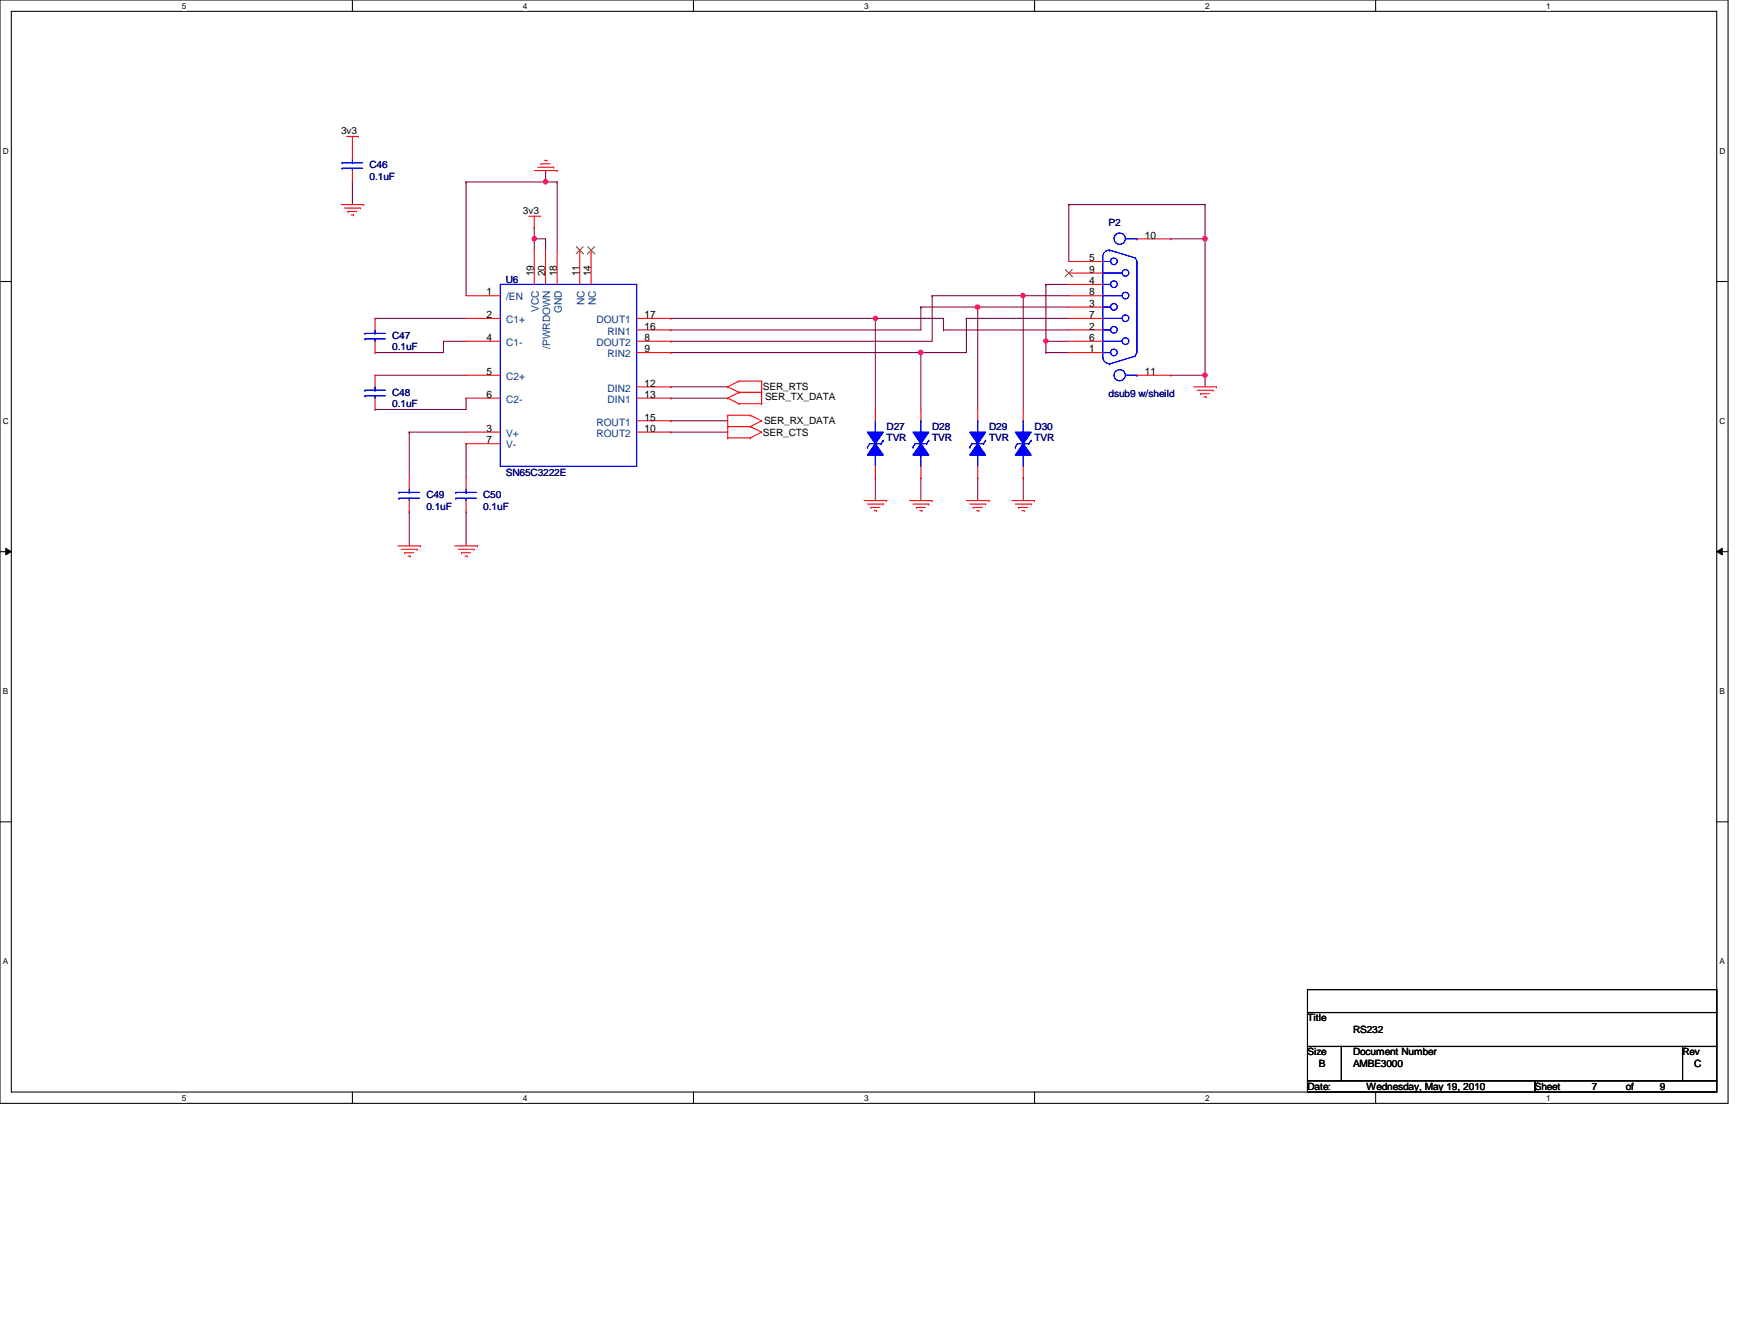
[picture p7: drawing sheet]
<svg xmlns="http://www.w3.org/2000/svg" width="279mm" height="216mm" viewBox="0 0 279 216" stroke-linecap="round" stroke-linejoin="round" font-family="sans-serif">
<path d="M0 0h278v177.4h-278zM1.8 1.8h274.3v173.8h-274.3z" fill="none" stroke="#000" stroke-width=".17"/>
<g fill="#fff">
<path d="M29.3 .2h.7v1.5h-.7z"/>
<path d="M29.3 175.8h.7v1.4h-.7z"/>
</g>
<path d="M56.7 0v1.8M56.7 175.6v1.8" fill="none" stroke="#000" stroke-width=".17"/>
<g fill="#fff">
<path d="M84.1 .2h.7v1.5h-.7z"/>
<path d="M84.1 175.8h.7v1.4h-.7z"/>
</g>
<path d="M111.5 0v1.8M111.5 175.6v1.8" fill="none" stroke="#000" stroke-width=".17"/>
<g fill="#fff">
<path d="M139 .2h.7v1.5h-.7z"/>
<path d="M139 175.8h.7v1.4h-.7z"/>
</g>
<path d="M166.4 0v1.8M166.4 175.6v1.8" fill="none" stroke="#000" stroke-width=".17"/>
<g fill="#fff">
<path d="M193.8 .2h.8v1.5h-.8z"/>
<path d="M193.8 175.8h.8v1.4h-.8z"/>
</g>
<path d="M221.3 0v1.8M221.3 175.6v1.8" fill="none" stroke="#000" stroke-width=".17"/>
<g fill="#fff">
<path d="M248.7 .2h.7v1.5h-.7z"/>
<path d="M248.7 175.8h.7v1.4h-.7z"/>
<path d="M.5 23.5h.9v1.5h-.9z"/>
<path d="M276.6 23.5h.9v1.5h-.9z"/>
<path d="M.5 67h.9v1.5h-.9z"/>
<path d="M276.6 67h.9v1.5h-.9z"/>
</g>
<path d="M0 45.3h1.8M276.1 45.3h1.9" fill="none" stroke="#000" stroke-width=".17"/>
<g fill="#fff">
<path d="M.5 110.4h.8v1.5h-.8z"/>
<path d="M276.6 110.4h.9v1.5h-.9z"/>
</g>
<path d="M0 88.7h1.8M276.1 88.7h1.9" fill="none" stroke="#000" stroke-width=".17"/>
<path d="M.9 88.1l.9 .6-.9 .5zM276.1 88.7l.9-.6v1.1z" fill="#000"/>
<path d="M.9 88.1l.9 .6-.9 .5zM276.1 88.7l.9-.6v1.1z" fill="none" stroke="#000" stroke-width=".16"/>
<g fill="#fff">
<path d="M.5 153.8h.8v1.5h-.8z"/>
<path d="M276.6 153.8h.9v1.5h-.9z"/>
</g>
<path d="M0 132.1h1.8M276.1 132.1h1.9" fill="none" stroke="#000" stroke-width=".17"/>
<path d="M75 29.3h.1M75 29.3v18.2M168.2 45.7h.1M168.2 54.9h.1M168.2 56.7h.1M168.2 45.7h3.7M168.2 54.9v1.8M168.2 56.7h3.7M168.2 54.9h3.7" fill="none" stroke="#800040" stroke-width=".17"/>
<circle cx="168.2" cy="54.8" r=".34" fill="#f0f"/>
<circle cx="168.2" cy="54.8" r=".34" fill="none" stroke="#f0f" stroke-width=".17"/>
<path d="M188.3 60.3h.1M188.3 60.3h5.5" fill="none" stroke="#800040" stroke-width=".17"/>
<circle cx="193.8" cy="60.3" r=".36" fill="#f0f"/>
<circle cx="193.8" cy="60.3" r=".36" fill="none" stroke="#f0f" stroke-width=".17"/>
<path d="M85.9 38.4h.1M85.9 38.4v1.8M171.9 32.9h.1M171.9 32.9v9.1M188.3 38.4h.1M188.3 38.4h5.5M193.8 38.4h.1M193.8 38.4v23.8M193.8 60.3h.1" fill="none" stroke="#800040" stroke-width=".17"/>
<circle cx="193.8" cy="38.4" r=".37" fill="#f0f"/>
<circle cx="193.8" cy="38.4" r=".37" fill="none" stroke="#f0f" stroke-width=".17"/>
<path d="M75 29.3h.1M75 29.3h12.8M168.2 45.7h.1M168.2 45.7v9.2M140.8 76.8h.1M140.8 76.8v3.7M148.1 76.8h.1M148.1 76.8v3.7M157.3 76.8h.1M157.3 76.8v3.7M164.6 76.8h.1M164.6 76.8v3.7" fill="none" stroke="#800040" stroke-width=".17"/>
<circle cx="87.7" cy="29.2" r=".35" fill="#f0f"/>
<circle cx="87.7" cy="29.2" r=".35" fill="none" stroke="#f0f" stroke-width=".17"/>
<g fill="none" stroke="#800040" stroke-width=".17">
<path d="M87.8 27.4h.1M87.8 27.4v1.9M107.9 54.9h.1M107.9 53h.1M107.9 53h40.2M140.8 51.2h.1M140.8 51.2h11M149.9 47.5h.1M149.9 47.5v7.4h-42M151.8 51.2h.1M151.8 53h.1M151.8 51.2v1.8"/>
<path d="M151.8 53h20.1M164.6 47.5h.1M164.6 47.5h7.3M107.9 62.2h.1M107.9 64h.1M107.9 67.6h.1M107.9 69.5h.1M107.9 62.2h9.2M107.9 64h9.2M107.9 67.6h9.2M107.9 69.5h9.2"/>
</g>
<circle cx="140.8" cy="51.2" r=".34" fill="#f0f"/>
<circle cx="140.8" cy="51.2" r=".34" fill="none" stroke="#f0f" stroke-width=".17"/>
<path d="M157.3 49.4h.1M157.3 49.4h14.6" fill="none" stroke="#800040" stroke-width=".17"/>
<circle cx="157.2" cy="49.4" r=".36" fill="#f0f"/>
<circle cx="157.2" cy="49.4" r=".36" fill="none" stroke="#f0f" stroke-width=".17"/>
<path d="M148.1 49.4h.1M148.1 56.7h.1M148.1 49.4v3.6M148.1 56.7h7.3" fill="none" stroke="#800040" stroke-width=".17"/>
<circle cx="148.1" cy="56.7" r=".37" fill="#f0f"/>
<circle cx="148.1" cy="56.7" r=".37" fill="none" stroke="#f0f" stroke-width=".17"/>
<path d="M155.4 51.2h.1M155.4 51.2v5.5M155.4 51.2h16.5M164.6 47.5h.1M164.6 47.5v18.3" fill="none" stroke="#800040" stroke-width=".17"/>
<circle cx="164.5" cy="47.5" r=".35" fill="#f0f"/>
<circle cx="164.5" cy="47.5" r=".35" fill="none" stroke="#f0f" stroke-width=".17"/>
<g fill="none" stroke="#800040" stroke-width=".17">
<path d="M56.7 29.3h.1M56.7 29.3v3.6M85.9 38.4h.1M85.9 38.4h1.9M87.8 29.3h.1M87.8 38.4h.1M87.8 29.3h1.8M87.8 38.4v1.8M89.6 29.3h.1M89.6 29.3v10.9M171.9 32.9h.1M171.9 32.9h21.9"/>
<path d="M193.8 32.9h.1M193.8 32.9v5.5M60.3 51.2h.1M60.3 56.7h.1M60.3 51.2h14.7M71.3 54.9h.1M71.3 54.9v1.8h-11M71.3 54.9h3.7M107.9 56.7h.1M107.9 51.2h.1M107.9 51.2h32.9M107.9 56.7h40.2"/>
<path d="M140.8 51.2h.1M140.8 51.2v14.6M148.1 56.7h.1M148.1 49.4h.1M148.1 56.7v9.1M148.1 49.4h9.2M149.9 47.5h.1M149.9 47.5h14.7M157.3 49.4h.1M157.3 49.4v16.4M60.3 60.3h.1M60.3 65.8h.1"/>
<path d="M60.3 60.3h14.7M65.8 69.5h.1M65.8 69.5v7.3M65.8 69.5h9.2M75 71.3h.1M75 64h.1M75 64v1.8h-14.7M75 71.3v5.5M65.8 82.3h.1M65.8 82.3v5.5M75 82.3h.1M75 82.3v5.5"/>
</g>
<circle cx="85.9" cy="38.4" r=".35" fill="#f0f"/>
<circle cx="85.9" cy="38.4" r=".35" fill="none" stroke="#f0f" stroke-width=".17"/>
<path d="M85.9 36.6h.1M85.9 36.6v1.8" fill="none" stroke="#800040" stroke-width=".17"/>
<g fill="none" stroke="#f00" stroke-width=".17">
<path d="M54.9 32.9h3.6M55.4 33.4h2.6M55.8 21.9h1.8M56 34h.1M56 34h1.4M56.5 34.5h.4M56.7 23.7h.1M56.7 21.9v3.7M56.7 27.4v1.9M56.9 34.5h.1M57.6 21.9h.1M58 33.4h.1"/>
<path d="M58.5 32.9h.1M85 34.8h1.9M85.9 36.6h.1M85.9 34.8v1.8M85.9 27.4h3.7M86.5 26.9h2.6M86.9 34.8h.1M87 26.3h.1M87 26.3h1.5M87.6 25.8h.4M88 25.8h.1M89.1 26.9h.1"/>
<path d="M89.6 27.4h.1M60.3 60.3v1.9M60.3 64v1.8M75 76.8v1.8M117.1 68.6h.1M117.1 70.4h.1M117.1 62.2h.1M117.1 66.8h.1M117.1 64h.1M117.1 68.6h3.6M117.1 66.8v3.6M117.1 70.4h3.6"/>
<path d="M117.1 62.2l1.8 .9M117.1 66.8h3.6M117.1 64l1.8 .9M118.9 61.3h.1M118.9 63.1h.1M118.9 64.9h.1M118.9 61.3h3.6M118.9 61.3l-1.8 .9M118.9 63.1h3.6M118.9 63.1l-1.8 .9M118.9 64.9h3.6M120.7 68.6h.1"/>
<path d="M120.7 70.4h.1M120.7 66.8h.1M120.7 68.6l1.8 .9M120.7 66.8l1.8 .8M122.5 69.5h.1M122.5 63.1h.1M122.5 61.3h.1M122.5 67.6h.1M122.5 64.9h.1M122.5 69.5l-1.8 .9M122.5 61.3v3.6M122.5 67.6l-1.8 1"/>
<path d="M192 62.2h3.7M192.6 62.7h2.5M193.1 63.3h.1M193.1 63.3h1.5M193.7 63.8h.3M194 63.8h.1M195.1 62.7h.1M195.7 62.2h.1M64 87.8h3.6M64.6 88.3h2.5M65.1 88.9h.1M65.1 88.9h1.4"/>
<path d="M65.7 89.4h.3M66 89.4h.1M67.1 88.3h.1M67.6 87.8h.1M73.2 87.8h3.6M73.7 88.3h2.5M74.3 88.9h.1M74.3 88.9h1.4M74.8 89.4h.3M75 80.5v1.8M75.1 89.4h.1M76.2 88.3h.1"/>
<path d="M76.8 87.8h.1M139 80.5h3.6M139.5 81h2.6M140.1 81.6h.1M140.1 81.6h1.4M140.6 82.1h.4M141 82.1h.1M142.1 81h.1M142.6 80.5h.1M146.3 80.5h3.6M146.9 81h2.5M147.4 81.6h.1"/>
<path d="M147.4 81.6h1.4M148 82.1h.3M148.3 82.1h.1M149.4 81h.1M149.9 80.5h.1M155.4 80.5h3.7M156 81h2.5M156.5 81.6h.1M156.5 81.6h1.5M157.1 82.1h.3M157.4 82.1h.1M158.5 81h.1"/>
<path d="M159.1 80.5h.1M162.8 80.5h3.6M163.3 81h2.6M163.9 81.6h.1M163.9 81.6h1.4M164.4 82.1h.4M164.8 82.1h.1M165.9 81h.1M166.4 80.5h.1"/>
</g>
<path d="M210.3 159.1h65.8v3.7h-65.8zM210.3 162.8h65.8v5.4h-65.8zM210.3 168.2h5.5v5.5h-5.5zM210.3 173.7h36.6v1.9h-36.6zM215.8 168.2h54.8v5.5h-54.8zM246.9 173.7h29.2v1.9h-29.2zM270.6 168.2h5.5v5.5h-5.5z" fill="none" stroke="#000" stroke-width=".17"/>
<g fill="none" stroke="#00f" stroke-width=".17">
<path d="M55 26.2h.1M55 27.1h.1M55 26.2h3.3M55 27.1h3.3M56.7 27.1h.1M56.7 26.2h.1M56.7 25.6v.6M56.7 27.1v.3M58.7 62.7h.1M58.7 63.6h.1M58.7 62.7h3.3M58.7 63.6h3.3"/>
<path d="M60.3 63.6h.1M60.3 62.7h.1M60.3 62.2v.5M60.3 63.6v.4M73.3 79.2h.1M73.3 79.2h3.3M75 79.2h.1M75 78.6v.6M163.7 71.3h1.8M164.6 73.2h.1M164.6 67.6h.1M164.6 67.6v1.9"/>
<path d="M164.6 73.2v1.8M165.5 71.3h.1M73.3 80.1h.1M73.3 80.1h3.3M75 80.1h.1M75 80.1v.4"/>
</g>
<path d="M164.6 71.3l1.3 1.9h-2.6z" fill-rule="evenodd" fill="#00f"/>
<path d="M163.3 71.9h.1M163.7 71.3l-.4 .6M164.6 71.3l1.3 1.9h-2.6zM165.9 70.8h.1M165.9 70.8l-.4 .5" fill="none" stroke="#00f" stroke-width=".17"/>
<path d="M163.3 69.5h2.6l-1.3 1.8z" fill-rule="evenodd" fill="#00f"/>
<path d="M163.3 69.5h2.6l-1.3 1.8zM163.7 71.3h1.8M164.6 73.2h.1M164.6 67.6h.1M164.6 67.6v1.9M164.6 73.2v1.8M165.5 71.3h.1" fill="none" stroke="#00f" stroke-width=".17"/>
<path d="M164.6 71.3l1.3 1.9h-2.6z" fill-rule="evenodd" fill="#00f"/>
<path d="M163.3 71.9h.1M163.7 71.3l-.4 .6M164.6 71.3l1.3 1.9h-2.6zM165.9 70.8h.1M165.9 70.8l-.4 .5" fill="none" stroke="#00f" stroke-width=".17"/>
<path d="M163.3 69.5h2.6l-1.3 1.8z" fill-rule="evenodd" fill="#00f"/>
<g fill="none" stroke="#00f" stroke-width=".17">
<path d="M181.1 38.4h1.8M182.9 38.4h.1M177.4 43.9h.1M177.4 47.5h.1M177.4 51.2h.1M177.4 54.9h.1M177.4 57.4h.1M177.4 57.4a1.07 1.07 0 0 0 1.1 1.1M177.4 42h1.2M177.4 43.9h3.1M177.4 45.7h1.2M177.4 47.5h3.1"/>
<path d="M177.4 49.4h1.2M177.4 51.2h3.1M177.4 53h1.2M177.4 54.9h3.1M177.4 56.7h1.2M178.5 40.2h.1M178.5 58.5h.1M178.5 40.2a1.05 1.05 0 0 0-1.1 1.1v16.1M178.5 40.2l4.2 1.3M178.6 42h.1M178.6 45.7h.1M178.6 49.4h.1"/>
<path d="M178.6 53h.1M178.6 56.7h.1M182.6 41.5l.2 .5M182.7 57.2l-4.2 1.3M182.8 56.7l-.2 .4M182.9 42h.1M182.9 42v14.7M64.2 79.2h.1M64.2 79.2h3.3M65.8 79.2h.1M65.8 78.6v.6M156.3 71.3h1.9"/>
<path d="M157.3 73.2h.1M157.3 67.6h.1M157.3 67.6v1.9M157.3 73.2v1.8M158.2 71.3h.1M163.3 69.5h2.6l-1.3 1.8zM181.1 60.3h1.8M182.9 60.3h.1M64.2 80.1h.1M64.2 80.1h3.3M65.8 80.1h.1M65.8 80.1v.4"/>
<circle cx="180.1" cy="38.4" r=".91"/>
<circle cx="179.2" cy="45.7" r=".54"/>
<circle cx="179.2" cy="53" r=".54"/>
<circle cx="179.2" cy="49.3" r=".54"/>
<circle cx="179.2" cy="56.7" r=".54"/>
<circle cx="179.2" cy="42" r=".54"/>
<circle cx="181" cy="43.9" r=".54"/>
<circle cx="181" cy="54.8" r=".54"/>
<circle cx="181" cy="47.5" r=".54"/>
<circle cx="181" cy="51.2" r=".54"/>
<circle cx="180.1" cy="60.3" r=".91"/>
</g>
<g fill="none" stroke="#f00" stroke-width=".17">
<path d="M182.9 38.4h5.4M171.9 42h5.5M171.9 43.9h5.5M171.9 45.7h5.5M171.9 47.5h5.5M171.9 49.4h5.5M171.9 51.2h5.5M171.9 53h5.5M171.9 54.9h5.5M171.9 56.7h5.5M65.8 76.8v1.8M164.6 65.8v1.8"/>
<path d="M164.6 75v1.8M182.9 60.3h5.4M65.8 80.5v1.8"/>
</g>
<path d="M171.4 43.3l1.1 1.2M172.5 43.3l-1.2 1.2" fill="none" stroke="#804000" stroke-width=".16"/>
<path d="M157.3 71.3l1.2 1.9h-2.5z" fill-rule="evenodd" fill="#00f"/>
<path d="M156 71.9h.1M156.3 71.3l-.3 .6M157.3 71.3l1.2 1.9h-2.5zM158.5 70.8h.1M158.5 70.8l-.3 .5" fill="none" stroke="#00f" stroke-width=".17"/>
<path d="M156 69.5h2.5l-1.2 1.8z" fill-rule="evenodd" fill="#00f"/>
<path d="M156 69.5h2.5l-1.2 1.8zM156.3 71.3h1.9M157.3 73.2h.1M157.3 67.6h.1M157.3 67.6v1.9M157.3 73.2v1.8M158.2 71.3h.1" fill="none" stroke="#00f" stroke-width=".17"/>
<path d="M157.3 71.3l1.2 1.9h-2.5z" fill-rule="evenodd" fill="#00f"/>
<path d="M156 71.9h.1M156.3 71.3l-.3 .6M157.3 71.3l1.2 1.9h-2.5zM158.5 70.8h.1M158.5 70.8l-.3 .5" fill="none" stroke="#00f" stroke-width=".17"/>
<path d="M156 69.5h2.5l-1.2 1.8z" fill-rule="evenodd" fill="#00f"/>
<path d="M147.2 71.3h1.9M148.1 73.2h.1M148.1 67.6h.1M148.1 67.6v1.9M148.1 73.2v1.8M149.1 71.3h.1M156 69.5h2.5l-1.2 1.8z" fill="none" stroke="#00f" stroke-width=".17"/>
<path d="M157.3 65.8v1.8M157.3 75v1.8" fill="none" stroke="#f00" stroke-width=".17"/>
<path d="M148.1 71.3l1.3 1.9h-2.5z" fill-rule="evenodd" fill="#00f"/>
<path d="M146.9 71.9h.1M147.2 71.3l-.3 .6M148.1 71.3l1.3 1.9h-2.5zM149.4 70.8h.1M149.4 70.8l-.3 .5" fill="none" stroke="#00f" stroke-width=".17"/>
<path d="M146.9 69.5h2.5l-1.3 1.8z" fill-rule="evenodd" fill="#00f"/>
<path d="M146.9 69.5h2.5l-1.3 1.8zM147.2 71.3h1.9M148.1 73.2h.1M148.1 67.6h.1M148.1 67.6v1.9M148.1 73.2v1.8M149.1 71.3h.1" fill="none" stroke="#00f" stroke-width=".17"/>
<path d="M148.1 71.3l1.3 1.9h-2.5z" fill-rule="evenodd" fill="#00f"/>
<path d="M146.9 71.9h.1M147.2 71.3l-.3 .6M148.1 71.3l1.3 1.9h-2.5zM149.4 70.8h.1M149.4 70.8l-.3 .5" fill="none" stroke="#00f" stroke-width=".17"/>
<path d="M146.9 69.5h2.5l-1.3 1.8z" fill-rule="evenodd" fill="#00f"/>
<path d="M139.9 71.3h1.8M140.8 73.2h.1M140.8 67.6h.1M140.8 67.6v1.9M140.8 73.2v1.8M141.7 71.3h.1M146.9 69.5h2.5l-1.3 1.8z" fill="none" stroke="#00f" stroke-width=".17"/>
<path d="M148.1 65.8v1.8M148.1 75v1.8" fill="none" stroke="#f00" stroke-width=".17"/>
<path d="M140.8 71.3l1.3 1.9h-2.6z" fill-rule="evenodd" fill="#00f"/>
<path d="M139.5 71.9h.1M139.9 71.3l-.4 .6M140.8 71.3l1.3 1.9h-2.6zM142.1 70.8h.1M142.1 70.8l-.4 .5" fill="none" stroke="#00f" stroke-width=".17"/>
<path d="M139.5 69.5h2.6l-1.3 1.8z" fill-rule="evenodd" fill="#00f"/>
<path d="M139.5 69.5h2.6l-1.3 1.8zM139.9 71.3h1.8M140.8 73.2h.1M140.8 67.6h.1M140.8 67.6v1.9M140.8 73.2v1.8M141.7 71.3h.1" fill="none" stroke="#00f" stroke-width=".17"/>
<path d="M140.8 71.3l1.3 1.9h-2.6z" fill-rule="evenodd" fill="#00f"/>
<path d="M139.5 71.9h.1M139.9 71.3l-.4 .6M140.8 71.3l1.3 1.9h-2.6zM142.1 70.8h.1M142.1 70.8l-.4 .5" fill="none" stroke="#00f" stroke-width=".17"/>
<path d="M139.5 69.5h2.6l-1.3 1.8z" fill-rule="evenodd" fill="#00f"/>
<path d="M58.7 53.6h.1M58.7 54.5h.1M58.7 53.6h3.3M58.7 54.5h3.3M60.3 54.5h.1M60.3 53.6h.1M60.3 53v.6M60.3 54.5v.4M80.5 45.7h21.9v29.3h-21.9zM139.5 69.5h2.6l-1.3 1.8z" fill="none" stroke="#00f" stroke-width=".17"/>
<g fill="none" stroke="#f00" stroke-width=".17">
<path d="M60.3 51.2v1.8M60.3 54.9v1.8M75 54.9h5.5M75 47.5h5.5M75 51.2h5.5M85.9 40.2v5.5M87.8 40.2v5.5M89.6 40.2v5.5M93.3 40.2v5.5M95.1 40.2v5.5M102.4 54.9h5.5M102.4 51.2h5.5"/>
<path d="M102.4 56.7h5.5M102.4 53h5.5M75 64h5.5M75 69.5h5.5M75 60.3h5.5M75 71.3h5.5M102.4 64h5.5M102.4 69.5h5.5M102.4 62.2h5.5M102.4 67.6h5.5M140.8 65.8v1.8M140.8 75v1.8"/>
</g>
<path d="M92.7 39.7l1.2 1.1M93.8 39.7l-1.1 1.1M94.5 39.7l1.2 1.1M95.6 39.7l-1.1 1.1" fill="none" stroke="#804000" stroke-width=".16"/>
<circle cx="168.2" cy="54.8" r=".34" fill="#f0f"/>
<circle cx="168.2" cy="54.8" r=".34" fill="none" stroke="#f0f" stroke-width=".17"/>
<circle cx="193.8" cy="60.3" r=".36" fill="#f0f"/>
<circle cx="193.8" cy="60.3" r=".36" fill="none" stroke="#f0f" stroke-width=".17"/>
<circle cx="193.8" cy="38.4" r=".37" fill="#f0f"/>
<circle cx="193.8" cy="38.4" r=".37" fill="none" stroke="#f0f" stroke-width=".17"/>
<circle cx="87.7" cy="29.2" r=".35" fill="#f0f"/>
<circle cx="87.7" cy="29.2" r=".35" fill="none" stroke="#f0f" stroke-width=".17"/>
<circle cx="140.8" cy="51.2" r=".34" fill="#f0f"/>
<circle cx="140.8" cy="51.2" r=".34" fill="none" stroke="#f0f" stroke-width=".17"/>
<circle cx="157.2" cy="49.4" r=".36" fill="#f0f"/>
<circle cx="157.2" cy="49.4" r=".36" fill="none" stroke="#f0f" stroke-width=".17"/>
<circle cx="148.1" cy="56.7" r=".37" fill="#f0f"/>
<circle cx="148.1" cy="56.7" r=".37" fill="none" stroke="#f0f" stroke-width=".17"/>
<circle cx="164.5" cy="47.5" r=".35" fill="#f0f"/>
<circle cx="164.5" cy="47.5" r=".35" fill="none" stroke="#f0f" stroke-width=".17"/>
<circle cx="85.9" cy="38.4" r=".35" fill="#f0f"/>
<circle cx="85.9" cy="38.4" r=".35" fill="none" stroke="#f0f" stroke-width=".17"/>
<g font-size="1.7">
<text x="175.2" y="42">5</text>
<text x="184.1" y="38.4">10</text>
<text x="78.3" y="47.5">1</text>
<text x="85.9" y="44.4" transform="rotate(-90 85.9 44.4)">19</text>
<text x="87.7" y="44.4" transform="rotate(-90 87.7 44.4)">20</text>
<text x="89.6" y="44.4" transform="rotate(-90 89.6 44.4)">18</text>
<text x="93.2" y="44.4" transform="rotate(-90 93.2 44.4)">11</text>
<text x="95" y="44.4" transform="rotate(-90 95 44.4)">14</text>
<text x="175.2" y="43.9">9</text>
<text x="175.2" y="45.7">4</text>
<text x="175.2" y="47.5">8</text>
<text x="78.3" y="51.1">2</text>
<text x="103.7" y="53">16</text>
<text x="103.7" y="51.1">17</text>
<text x="175.2" y="49.3">3</text>
<text x="175.2" y="51.1">7</text>
<text x="175.2" y="53">2</text>
<text x="78.3" y="54.8">4</text>
<text x="103.7" y="54.8">8</text>
<text x="103.7" y="56.6">9</text>
<text x="175.2" y="54.8">6</text>
<text x="175.2" y="56.6">1</text>
<text x="78.3" y="60.3">5</text>
<text x="78.3" y="64">6</text>
<text x="103.7" y="64">13</text>
<text x="103.7" y="62.1">12</text>
<text x="184.1" y="60.3">11</text>
<text x="78.3" y="69.4">3</text>
<text x="78.3" y="71.3">7</text>
<text x="103.7" y="69.4">10</text>
<text x="103.7" y="67.6">15</text>
</g>
<g font-size="1.7" fill="#004080">
<text x="81.4" y="48.3">/EN</text>
<text x="81.4" y="51.9">C1+</text>
<text x="86.7" y="50.1" transform="rotate(-90 86.7 50.1)">VCC</text>
<text x="90.4" y="50.3" transform="rotate(-90 90.4 50.3)">GND</text>
<text x="94" y="49" transform="rotate(-90 94 49)">NC</text>
<text x="95.8" y="49" transform="rotate(-90 95.8 49)">NC</text>
<text x="95.9" y="51.9">DOUT1</text>
<text x="97.7" y="53.8">RIN1</text>
<text x="81.4" y="55.6">C1-</text>
<text x="88.5" y="56.1" transform="rotate(-90 88.5 56.1)">/PWRDOWN</text>
<text x="95.9" y="55.6">DOUT2</text>
<text x="97.7" y="57.4">RIN2</text>
<text x="81.4" y="61.1">C2+</text>
<text x="81.4" y="64.8">C2-</text>
<text x="97.7" y="64.8">DIN1</text>
<text x="97.7" y="62.9">DIN2</text>
<text x="81.4" y="70.2">V+</text>
<text x="95.9" y="70.2">ROUT2</text>
<text x="95.9" y="68.4">ROUT1</text>
<text x="81.4" y="72.1">V-</text>
</g>
<g font-size="1.6">
<text x="54.9" y="21.5">3v3</text>
<text x="84.1" y="34.3">3v3</text>
<text x="122.7" y="62.7">SER_RTS</text>
<text x="123.1" y="64.3">SER_TX_DATA</text>
<text x="122.7" y="70">SER_CTS</text>
<text x="122.9" y="68.2">SER_RX_DATA</text>
<text x="210.3" y="164.2">Title</text>
<text x="217.6" y="166">RS232</text>
<text x="210.3" y="169.7">Size</text>
<text x="212.1" y="171.5">B</text>
<text x="217.6" y="169.7">Document Number</text>
<text x="217.6" y="171.5">AMBE3000</text>
<text x="270.6" y="169.7">Rev</text>
<text x="272.5" y="171.5">C</text>
<text x="210.3" y="175.2">Date:</text>
<text x="219.8" y="175.2">Wednesday, May 19, 2010</text>
<text x="246.9" y="175.2">Sheet</text>
<text x="256" y="175.2">7</text>
<text x="261.5" y="175.2">of</text>
<text x="267" y="175.2">9</text>
</g>
<g font-size="1.6" fill="#000080">
<text x="59.4" y="27.1">C46</text>
<text x="59.4" y="28.9">0.1uF</text>
<text x="178.3" y="36.4">P2</text>
<text x="81.4" y="45.5">U6</text>
<text x="63.1" y="54.5">C47</text>
<text x="63.1" y="56.3">0.1uF</text>
<text x="63.1" y="63.6">C48</text>
<text x="63.1" y="65.4">0.1uF</text>
<text x="178.3" y="63.8">dsub9 w/sheild</text>
<text x="142.6" y="69.1">D27</text>
<text x="142.6" y="70.9">TVR</text>
<text x="149.9" y="69.1">D28</text>
<text x="149.9" y="70.9">TVR</text>
<text x="159.1" y="69.1">D29</text>
<text x="159.1" y="70.9">TVR</text>
<text x="166.4" y="69.1">D30</text>
<text x="166.4" y="70.9">TVR</text>
<text x="81.4" y="76.6">SN65C3222E</text>
<text x="68.6" y="80.1">C49</text>
<text x="68.6" y="81.9">0.1uF</text>
<text x="77.7" y="80.1">C50</text>
<text x="77.7" y="81.9">0.1uF</text>
</g>
<g font-size="1.3">
<text x="29.3" y="1.4">5</text>
<text x="84.1" y="1.4">4</text>
<text x="139" y="1.4">3</text>
<text x="193.8" y="1.4">2</text>
<text x="248.7" y="1.4">1</text>
<text x=".5" y="24.7">D</text>
<text x="276.6" y="24.7">D</text>
<text x=".5" y="68.2">C</text>
<text x="276.6" y="68.2">C</text>
<text x=".5" y="111.6">B</text>
<text x="276.6" y="111.6">B</text>
<text x=".5" y="155">A</text>
<text x="276.6" y="155">A</text>
<text x="29.3" y="177">5</text>
<text x="84.1" y="177">4</text>
<text x="139" y="177">3</text>
<text x="193.8" y="177">2</text>
<text x="248.7" y="177">1</text>
</g>
</svg>
